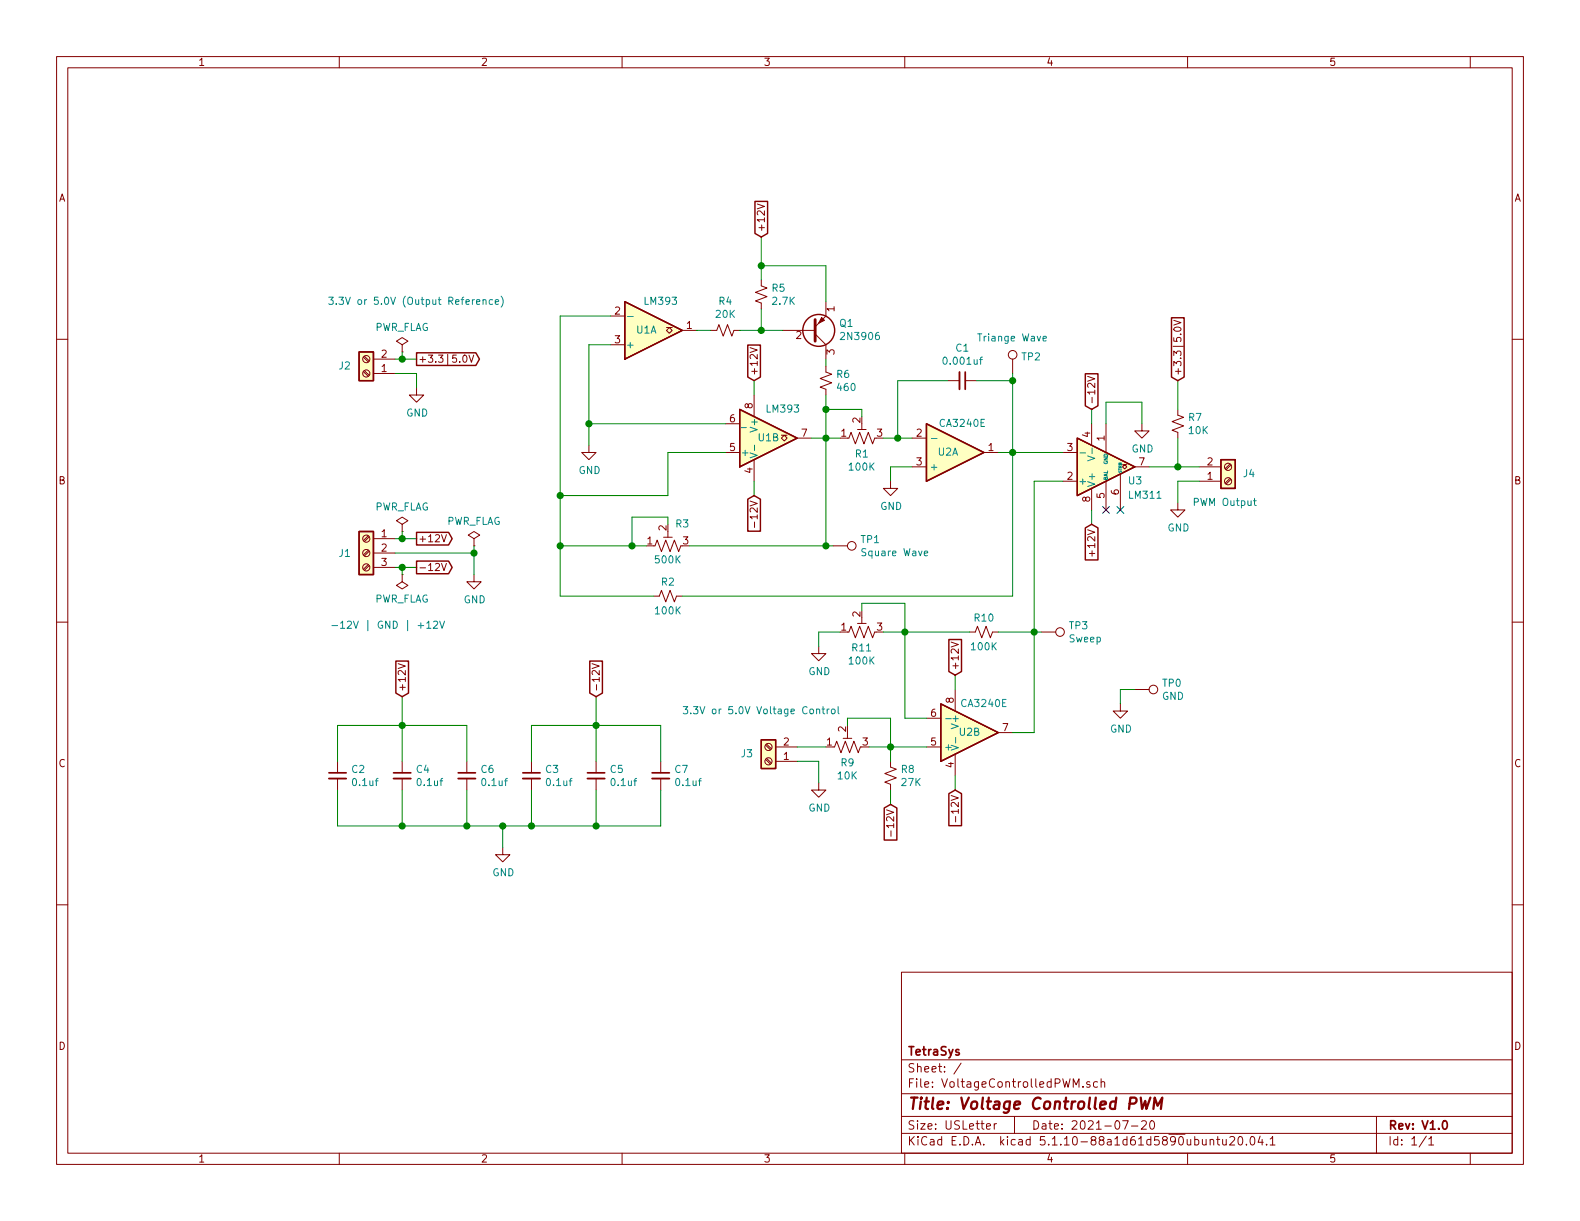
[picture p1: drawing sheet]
<svg xmlns="http://www.w3.org/2000/svg" width="279mm" height="216mm" viewBox="0 0 279 216" stroke-linecap="round" stroke-linejoin="round" font-family="sans-serif">
<g fill="none" stroke="#840000" stroke-width=".18">
<path d="M10 10h259.4v195.9h-259.4zM12 12h255.4v191.9h-255.4zM60 10v2M110 10v2M160 10v2M210 10v2M260 10v2M133.9 36.1l1.3 .4-1.3 .4M10 60h2M107.9 55.9h2.6M117.9 57.9h.5l-.5 .5 .5 .5 .5-.5-.5-.5h.5M120.6 58.4h2.6"/>
<path d="M125.7 58.4h1l.4-1 .8 2 .8-2 .7 2 .4-1h1M134.6 49.5v1l1 .4-2 .8 2 .8-2 .7 1 .4v1M138.4 58.4h5.7M144.1 59.1l1.9 1.9v2.5M146 53.3v2.6l-1.9 1.9M207.6 56.6l1.2 .4-1.2 .5M207.7 58a.68 .68 0 0 1 1.1 .3 .72 .72 0 0 1-1.2-.2zM267.4 60h2M64.3 63.2l.8 .8M64.3 65.7l.8 .8M64.4 63l.9 .8M64.4 65.5l.9 .9"/>
<path d="M66 66h3.8M66 63.5h3.8M71.1 61l1-.7-1-.6-1 .6 1 .7v1.2M71.1 62.2h.1M73.7 68.6v1.3h1.2l-1.2 1.2-1.3-1.2h1.3M82 62.9l.1-.1a.67 .67 0 0 1 .5 .6 .67 .67 0 0 1-.5 .7l-.2-.3-.1-.2zM82.9 62.8l.5 1.3 .4-1.3M104.1 78.7v1.3h1.3l-1.3 1.3-1.2-1.3h1.2M107.9 61h2.6M128.3 74.9h2.5M132.6 61.5l1.3 .4-1.3 .4M133.3 69.9v3.8"/>
<path d="M138.2 77h.5l-.5 .5 .5 .5 .5-.5-.5-.5h.5M141 77.5h2.5M146 64.8v1l1.1 .4-2.1 .7 2.1 .8-2.1 .8 1 .3v1.1M149.9 77.5h.2l.4-1 .8 2 .7-2 .8 2 .7-2 .8 2 .4-1M151.6 75.9h1.6M152.4 74.9v1M161.3 77.5h2.5M167.6 67.3h2.1M170.7 67.3h2M179.1 63.5v2.5M192.3 66.5l1.3 .5-1.3 .4M193 74.9v3.8"/>
<path d="M195.6 74.9v5.1M201.9 74.9v1.3h1.3l-1.3 1.3-1.2-1.3h1.2M208.3 72.4v1l1 .4-2 .7 2 .8-2 .8 1 .4v1M65.1 99.8l-.8 .9M65.1 97.3l-.8 .8M65.1 94.7l-.8 .9M65.3 100l-.9 .8M65.3 97.5l-.9 .8M65.3 94.9l-.9 .9M66 95.3h3.8M66 97.8h3.8M71.1 92.7l1-.6-1-.7-1 .7 1 .6v1.3"/>
<path d="M71.1 94h.1M78.1 99.6l.4 1.3 .4-1.3M78.1 94.5l.4 1.3 .4-1.3M83.8 95.3l1-.7-1-.6-1 .6 1 .7v1.2M83.8 96.5h.1M115.6 96.5h.2l.4-1 .8 2 .7-2 .8 2 .8-2 .7 2 .4-1M117.3 95h1.6M118.1 94v1M128.3 80h2.5M133.3 81.3v3.8M133.4 92.3v1M147.3 96.5h2.6"/>
<path d="M157.5 85.1v1.3h1.2l-1.2 1.2-1.3-1.2h1.3M161.3 82.6h2.5M174 80h2.5M188 85.1h2.5M188 80h2.5M193 86.4v3.8M193.1 97.4v.9M195.6 85.1v5.1M198.1 83.8v6.4M198.5 82.2h.4l-.4 .4 .4 .3 .4-.3-.4-.4h.4M200.7 82.6h2.5M208.3 88.9v1.3h1.2l-1.2 1.2-1.3-1.2h1.3"/>
<path d="M212.1 85.1h3.8M212.1 82.6h3.8M217.5 82l-.9 .9M217.5 84.6l-.9 .8M217.7 82.2l-.9 .9M217.7 84.8l-.9 .8M10 110h2M66 100.3h3.8M70.4 117.3l1.3 .5-1.3 .4M71.1 101.6v1.3l1 .6-1 .6-1-.6 1-.6M71.1 101.6h.1M83.8 101.6v1.3h1.3l-1.3 1.2-1.3-1.2h1.3"/>
<path d="M104.7 117.3l1.3 .5-1.3 .4M115.6 105.4h1l.4-1 .7 2 .8-2 .8 2 .3-1h1M144.8 114.3v1.3h1.2l-1.2 1.2-1.3-1.2h1.3M149.9 111.8h.2l.4-1.1 .8 2.1 .7-2.1 .8 2.1 .7-2.1 .8 2.1 .4-1M151.6 110.2h1.6M152.4 109.2v1M168.2 113.5l1.3 .5-1.3 .4M171.4 111.8h1.1l.3-1.1 .8 2.1 .8-2.1 .7 2.1 .4-1h1M184.1 111.8h2.6M267.4 110h2M59.7 134.6v2.1M59.7 137.7v2"/>
<path d="M71.1 134.6v2.1M71.1 137.7v2M82.5 134.6v2.1M82.5 137.7v2M94 134.6v2.1M94 137.7v2M105.4 134.6v2.1M105.4 137.7v2M116.8 134.6v2.1M116.8 137.7v2M135.4 131.7l.8 .9M135.4 134.3l.8 .8"/>
<path d="M135.6 131.6l.8 .8M135.6 134.1l.8 .9M137.2 132.1h3.8M137.2 134.6h3.8M144.8 138.4v1.3h1.2l-1.2 1.3-1.3-1.3h1.3M147.3 132.1h.3l.4-1 .7 2 .8-2 .7 2 .8-2 .8 2 .3-1M149.1 130.6h1.5M149.9 129.5v1.1M157.5 134.6v1l1 .4-2 .8 2 .7-2 .8 1 .4v1M163.8 132.1h2.6M163.8 127h2.6M168.9 121.9v3.8"/>
<path d="M168.9 133.4v3.8M176.5 129.5h2.6M198.1 124.5v1.2h1.3l-1.3 1.3-1.3-1.3h1.3M200.7 121.9h2.5M10 160h2M88.9 149.9v1.2h1.3l-1.3 1.3-1.3-1.3h1.3M157.6 146.9v1M169 144.4v.9M267.4 160h2M159.4 171.9h108v32h-108zM159.4 197.4h108M159.4 193.4h108"/>
<path d="M159.4 187.4h108M170 188l-1.3 1.9M174.4 199.2l.8-.2-.1-.2-.4-.1-.3 .2 .1 .7h.6M175.8 198.7v1M176.2 198.7l-.3 .1-.1 .2M179.4 197.4v3M191.5 192.1v.2M192.7 191.3h-.3l-.2 .2v.2l.5 .1v.4h-.5M194.1 191.3h-.5l-.2 .2 .1 .7h.6M194.7 191.4l.2-.1h.4l.1 1M194.7 190.8v1.5M198.5 198.2h1l-.6 1.5"/>
<path d="M200.1 199.1h1.1M201.9 198.3l.2-.1h.3l.3 .1v.3v.2l-.9 .9h.9M203.5 198.2h.2a.8 .8 0 0 1 .5 .7 .8 .8 0 0 1-.5 .8 1 1 0 0 1-.2-1.5zM243.4 197.4v6.5M60 203.9v2M110 203.9v2M159.4 200.4h108M160 203.9v2M210 203.9v2M214 201.6l.2-.1h.4v1M214 201.5v1M215.1 201.5h.6"/>
<path d="M215.3 201v1.3l.4 .2M216.2 201.5l.1 .9 .3 .1 .2-.2M216.8 201.5v1M217.5 201.1l.2-.1h.4l.2 .4-.9 1.1h.9M219 201.1l.4-.1a.94 .94 0 0 1 0 1.5l-.4-.3-.1-.7zM220.4 202.3v.2M221.2 201.1l.3-.1a.94 .94 0 0 1 0 1.5 .82 .82 0 0 1-.3-1.4zM222.8 200.9l-.3 1.1h.9M223.2 201.5v1M224 202.3v.2M224.6 201.4l.4-.4v1.5M224.6 202.5h.9"/>
<path d="M252.2 200.9l-1.2 1.9M252.7 201.4l.4-.4v1.5M252.7 202.5h.8M260 203.9v2"/>
<circle cx="64.8" cy="63.5" r=".63"/>
<circle cx="64.8" cy="66" r=".63"/>
<circle cx="179.1" cy="62.7" r=".76"/>
<circle cx="64.8" cy="97.8" r=".63"/>
<circle cx="64.8" cy="95.2" r=".63"/>
<circle cx="150.6" cy="96.5" r=".76"/>
<circle cx="217.2" cy="82.5" r=".63"/>
<circle cx="217.2" cy="85.1" r=".63"/>
<circle cx="64.8" cy="100.3" r=".63"/>
<circle cx="187.5" cy="111.8" r=".76"/>
<circle cx="135.9" cy="132.1" r=".63"/>
<circle cx="135.9" cy="134.6" r=".63"/>
<circle cx="204" cy="121.9" r=".76"/>
</g>
<path d="M170.7 65.8v3M58.2 136.7h3M69.6 136.7h3M81 136.7h3.1M92.5 136.7h3M103.9 136.7h3M115.3 136.7h3.1M255.3 198.2h.1a.8 .8 0 0 1 .5 .7 .8 .8 0 0 1-.5 .8 1 1 0 0 1-.1-1.5z" fill="none" stroke="#840000" stroke-width=".3"/>
<path d="M201.7 194.1l.3 2 .5-1.4 .2 1.4 .7-2M204 196.1l.2-2 .5 1.4 .8-1.4-.2 2" fill="none" stroke="#840000" stroke-width=".41"/>
<g fill="#ffffc2" stroke="#ffffc2" stroke-width=".18">
<path d="M63.5 62.2h2.5v5.1h-2.5z"/>
<path d="M215.9 81.3h2.5v5.1h-2.5z"/>
<path d="M130.8 72.4l10.2 5.1-10.2 5.1z"/>
<path d="M63.5 94h2.5v7.6h-2.5z"/>
<path d="M134.6 130.8h2.6v5.1h-2.6z"/>
<path d="M163.8 74.9l10.2 5.1-10.2 5.1z"/>
<path d="M190.5 77.5l10.2 5.1-10.2 5z"/>
<path d="M166.4 124.5l10.1 5-10.1 5.1z"/>
<path d="M110.5 53.3l10.1 5.1-10.1 5.1z"/>
</g>
<g fill="none" stroke="#840000" stroke-width=".25">
<path d="M133.5 35.6h2.2v5.7l-1.1 .6-1.1-.6zM110.5 53.3l10.1 5.1-10.1 5.1zM207.2 56.2h2.2v10.5l-1.1 .6-1.1-.6zM63.5 62.2h2.5v5.1h-2.5zM73.7 62.4h10.5l.6 1.1-.6 1.1h-10.5zM130.8 72.4l10.2 5.1-10.2 5.1zM132.2 61h2.3v5.7l-1.2 .6-1.1-.6zM163.8 74.9l10.2 5.1-10.2 5.1zM190.5 77.5l10.2 5.1-10.2 5zM191.9 66.1h2.3v5.7l-1.2 .6-1.1-.6zM63.5 94h2.5v7.6h-2.5zM73.7 99.2h5.6l.7 1.1-.7 1.1h-5.6z"/>
<path d="M73.7 94.1h5.6l.7 1.2-.7 1.1h-5.6zM132.2 88.3l1.1-.7 1.2 .7v5.6h-2.3zM191.9 93.3l1.1-.6 1.2 .6v5.7h-2.3zM215.9 81.3h2.5v5.1h-2.5zM70 116.9h2.2v5.7l-1.1 .6-1.1-.6zM104.3 116.9h2.2v5.7l-1.1 .6-1.1-.6zM167.8 113.1h2.2v5.6l-1.1 .7-1.1-.7zM134.6 130.8h2.6v5.1h-2.6zM166.4 124.5l10.1 5-10.1 5.1zM156.4 142.9l1.1-.7 1.1 .7v5.6h-2.2zM167.8 140.3l1.1-.6 1.1 .6v5.7h-2.2z"/>
<circle cx="144.8" cy="58.4" r="2.82"/>
</g>
<g fill="none" stroke="#008484" stroke-width=".18">
<path d="M58.1 52.6h.8l-.4 .4 .4 .2v.5l-.2 .1-.6-.1M59.5 53.7v.1M87.1 53h-.4l-.2 .2 .1 .6h.5M87.6 53.4l.6-.1-.1-.3h-.3l-.2 .2 .1 .6h.4M88.6 52.4a1.47 1.47 0 0 1 0 1.9M111 56h1M184.5 59.9l.5-.1v-.3h-.4l-.1 .1v.6h.5M133.4 78.7v1M164.7 77.5h1M173.2 63.6h.5M173.7 63.1l-.3 .2v1.1M193.1 79.2v1"/>
<path d="M132.6 80.1l1.3 .4-1.3 .4M163.4 97.8l.7-.1-.1-.2-.3-.1-.3 .2 .1 .6h.5M191 80.1h1M192.3 80.6l1.3 .5-1.3 .4M221.7 88.5h.4M221.8 88.1v1.1l.3 .2M58.7 110.6h1M60.2 110.2l.4-.4v1.3M60.2 111.1h.8M76.7 110l.5-.2 .2 .4-.1 .2-.7 .7h.8M77.7 109.8l.5 1.3 .4-1.3M120.8 124.9h.8l-.4 .5 .3 .2 .1 .4-.2 .2-.6-.1"/>
<path d="M122.1 126.1v.1M145.4 125.4h.4M145.5 124.9v1.1l.3 .2M146.3 125.4v.8M146.6 125.4l-.3 .2M147.1 125.4h.3l.3 .2-.2 .6h-.3l-.1-.1zM148.2 124.9v1.1l.2 .2M167.2 127.1h1M168.2 131.8l1.3 .4-1.3 .4M169 130.4v1"/>
</g>
<path d="M144.1 56.5v3.8" fill="none" stroke="#840000" stroke-width=".51"/>
<path d="M145.3 56.1l.5 .5-1 .6z" fill="#840000" stroke="#840000" stroke-width=".18"/>
<path d="M169.7 65.8v3M58.2 137.7h3M69.6 137.7h3M81 137.7h3.1M92.5 137.7h3M103.9 137.7h3M115.3 137.7h3.1" fill="none" stroke="#840000" stroke-width=".33"/>
<g fill="none" stroke="#008400" stroke-width=".18">
<path d="M107.9 55.9h-8.8v49.5h16.5M123.2 58.4h2.5M130.8 58.4h7.6M134.6 47h11.4v6.3M134.6 41.9v7.6M134.6 54.6v3.8M69.8 63.5h3.9M69.8 66h3.9v2.6M71.1 62.2v1.3M104.1 74.9h24.2M107.9 61h-3.8v17.7M133.3 67.3v2.6"/>
<path d="M143.5 77.5h5.1M146 63.5v1.3M146 69.9v26.6M146 72.4h6.4v1.3M156.2 77.5h5.1M167.6 67.3h-8.9v10.2M172.7 67.3h6.4M179.1 66v39.4h-58.5M193 72.4v2.5M195.6 74.9v-3.8h6.3v3.8M208.3 67.3v5.1M208.3 77.5v5.1"/>
<path d="M69.8 95.3h3.9M69.8 97.8h14M71.1 94v1.3M83.8 96.5v5.1M99.1 96.5h15.2M118.1 92.7v-1.3h-6.3v5.1M121.9 96.5h25.4M128.3 80h-10.2v7.6h-19M133.3 85.1v2.5M161.3 82.6h-3.8v2.5M176.5 80h11.5M188 85.1h-5.1v44.4h-3.8"/>
<path d="M193 90.2v2.5M203.2 82.6h8.9M212.1 85.1h-3.8v3.8M69.8 100.3h3.9M71.1 100.3v1.3M148.6 111.8h-3.8v2.5M152.4 108v-1.3h7.6v20.3h3.8M156.2 111.8h15.2M168.9 119.4v2.5M176.5 111.8h7.6M59.7 139.7v6.4h57.1v-6.4M59.7 134.6v-6.3h22.8v6.3"/>
<path d="M71.1 123.2v11.4M71.1 139.7v6.4M82.5 139.7v6.4M94 134.6v-6.3h22.8v6.3M94 139.7v6.4M105.4 123.2v11.4M105.4 139.7v6.4M141 132.1h5M141 134.6h3.8v3.8M149.9 128.3v-1.3h7.6v7.6M153.7 132.1h10.1M157.5 139.7v2.5"/>
<path d="M168.9 137.2v2.5M200.7 121.9h-2.6v2.6M88.9 146.1v3.8"/>
</g>
<g fill="#008400" stroke="#008400" stroke-width=".25">
<circle cx="160" cy="111.8" r=".51"/>
<circle cx="71.1" cy="63.5" r=".51"/>
<circle cx="134.6" cy="47" r=".51"/>
<circle cx="71.1" cy="95.3" r=".51"/>
<circle cx="105.4" cy="146.1" r=".51"/>
<circle cx="146.1" cy="96.5" r=".51"/>
<circle cx="71.1" cy="100.3" r=".51"/>
<circle cx="179.1" cy="67.3" r=".51"/>
<circle cx="99.1" cy="96.5" r=".51"/>
<circle cx="158.8" cy="77.5" r=".51"/>
<circle cx="105.4" cy="128.3" r=".51"/>
<circle cx="94" cy="146.1" r=".51"/>
<circle cx="157.5" cy="132.1" r=".51"/>
<circle cx="99.1" cy="87.6" r=".51"/>
<circle cx="71.1" cy="146.1" r=".51"/>
<circle cx="83.8" cy="97.8" r=".51"/>
<circle cx="208.3" cy="82.6" r=".51"/>
<circle cx="82.6" cy="146.1" r=".51"/>
<circle cx="134.6" cy="58.4" r=".51"/>
<circle cx="104.1" cy="74.9" r=".51"/>
<circle cx="111.8" cy="96.5" r=".51"/>
<circle cx="182.9" cy="111.8" r=".51"/>
<circle cx="88.9" cy="146.1" r=".51"/>
<circle cx="146.1" cy="77.5" r=".51"/>
<circle cx="179.1" cy="80" r=".51"/>
<circle cx="71.1" cy="128.3" r=".51"/>
<circle cx="146.1" cy="72.4" r=".51"/>
</g>
<path d="M195 89.6l1.2 1.2M196.2 89.6l-1.2 1.2M197.5 89.6l1.2 1.2M198.7 89.6l-1.2 1.2" fill="none" stroke="#000084" stroke-width=".18"/>
<text font-size="2.8" fill="#840000" x="160.4" y="196.2">Title: Voltage Controlled PWM</text>
<g font-size="2.1" fill="#840000">
<text x="160.4" y="189.6">Sheet: /</text>
<text x="160.4" y="186.6">TetraSys</text>
<text x="160.4" y="192.3">File: VoltageControlledPWM.sch</text>
<text x="160.4" y="202.5">KiCad E.D.A. kicad 5.1.10-88a1d61d5890ubuntu20.04.1</text>
<text x="160.4" y="199.7">Size: USLetter</text>
<text x="182.4" y="199.7">Date: 2021-07-20</text>
<text x="245.4" y="199.7">Rev: V1.0</text>
<text x="245.4" y="202.5">Id: 1/1</text>
</g>
<g font-size="1.8" fill="#840000">
<text x="35" y="11.6">1</text>
<text x="85" y="11.6">2</text>
<text x="135" y="11.6">3</text>
<text x="185" y="11.6">4</text>
<text x="235" y="11.6">5</text>
<text x="10.4" y="35.6">A</text>
<text x="267.8" y="35.6">A</text>
<text x="135.3" y="41.1" transform="rotate(-90 135.3 41.1)">+12V</text>
<text x="108.7" y="55.6">2</text>
<text x="121.4" y="58.2">1</text>
<text x="140.8" y="59.9">2</text>
<text x="147.6" y="55.1" transform="rotate(-90 147.6 55.1)">1</text>
<text x="67.5" y="65.8">1</text>
<text x="67.5" y="63.2">2</text>
<text x="73.9" y="64.1">+3.3|5.0V</text>
<text x="108.7" y="60.7">3</text>
<text x="147.6" y="62.7" transform="rotate(-90 147.6 62.7)">3</text>
<text x="134" y="66.5" transform="rotate(-90 134 66.5)">+12V</text>
<text x="193.7" y="71.6" transform="rotate(-90 193.7 71.6)">-12V</text>
<text x="208.9" y="66.5" transform="rotate(-90 208.9 66.5)">+3.3|5.0V</text>
<text x="129.1" y="74.7">6</text>
<text x="133.1" y="72.2" transform="rotate(-90 133.1 72.2)">8</text>
<text x="141.8" y="77.2">7</text>
<text x="148.7" y="77.2">1</text>
<text x="152.1" y="74.8" transform="rotate(-90 152.1 74.8)">2</text>
<text x="155.1" y="77.2">3</text>
<text x="162.1" y="77.2">2</text>
<text x="192.8" y="77.3" transform="rotate(-90 192.8 77.3)">4</text>
<text x="195.3" y="78" transform="rotate(-90 195.3 78)">1</text>
<text x="129.1" y="79.8">5</text>
<text x="133.1" y="83.7" transform="rotate(-90 133.1 83.7)">4</text>
<text x="162.1" y="82.3">3</text>
<text x="174.8" y="79.8">1</text>
<text x="188.7" y="79.8">3</text>
<text x="201.4" y="82.3">7</text>
<text x="213.5" y="82.3">2</text>
<text x="10.4" y="85.6">B</text>
<text x="188.7" y="84.8">2</text>
<text x="192.8" y="88.7" transform="rotate(-90 192.8 88.7)">8</text>
<text x="195.3" y="88.1" transform="rotate(-90 195.3 88.1)">5</text>
<text x="197.9" y="87.5" transform="rotate(-90 197.9 87.5)">6</text>
<text x="213.5" y="84.8">1</text>
<text x="267.8" y="85.6">B</text>
<text x="67.5" y="95">1</text>
<text x="73.9" y="95.9">+12V</text>
<text x="117.9" y="93.8" transform="rotate(-90 117.9 93.8)">2</text>
<text x="134" y="92.2" transform="rotate(-90 134 92.2)">-12V</text>
<text x="67.5" y="97.5">2</text>
<text x="67.5" y="100.1">3</text>
<text x="73.9" y="101">-12V</text>
<text x="114.5" y="96.3">1</text>
<text x="120.8" y="96.3">3</text>
<text x="193.7" y="97.7" transform="rotate(-90 193.7 97.7)">+12V</text>
<text x="148.7" y="111.5">1</text>
<text x="152.1" y="109.1" transform="rotate(-90 152.1 109.1)">2</text>
<text x="155.1" y="111.5">3</text>
<text x="169.5" y="118.6" transform="rotate(-90 169.5 118.6)">+12V</text>
<text x="71.8" y="122.4" transform="rotate(-90 71.8 122.4)">+12V</text>
<text x="106" y="122.4" transform="rotate(-90 106 122.4)">-12V</text>
<text x="168.7" y="124.3" transform="rotate(-90 168.7 124.3)">8</text>
<text x="138.6" y="131.8">2</text>
<text x="146.2" y="131.8">1</text>
<text x="149.6" y="129.4" transform="rotate(-90 149.6 129.4)">2</text>
<text x="152.6" y="131.8">3</text>
<text x="164.6" y="131.8">5</text>
<text x="164.6" y="126.7">6</text>
<text x="177.3" y="129.3">7</text>
<text x="10.4" y="135.6">C</text>
<text x="138.6" y="134.4">1</text>
<text x="168.7" y="135.7" transform="rotate(-90 168.7 135.7)">4</text>
<text x="267.8" y="135.6">C</text>
<text x="158.1" y="146.8" transform="rotate(-90 158.1 146.8)">-12V</text>
<text x="169.5" y="144.2" transform="rotate(-90 169.5 144.2)">-12V</text>
<text x="10.4" y="185.6">D</text>
<text x="267.8" y="185.6">D</text>
<text x="35" y="205.5">1</text>
<text x="85" y="205.5">2</text>
<text x="135" y="205.5">3</text>
<text x="185" y="205.5">4</text>
<text x="235" y="205.5">5</text>
</g>
<g font-size="1.8" fill="#008484">
<text x="60.4" y="53.9">3.3V or 5.0V (Output Reference)</text>
<text x="114.1" y="53.9">LM393</text>
<text x="127.2" y="53.9">R4</text>
<text x="136.6" y="51.6">R5</text>
<text x="136.7" y="53.9">2.7K</text>
<text x="66.2" y="58.5">PWR_FLAG</text>
<text x="112.5" y="59">U1A</text>
<text x="126.6" y="56.2">20K</text>
<text x="148.5" y="57.8">Q1</text>
<text x="60" y="65.3">J2</text>
<text x="110.6" y="61.6">+</text>
<text x="149" y="60.1">2N3906</text>
<text x="167.1" y="64.5">0.001uf</text>
<text x="169.1" y="62.2">C1</text>
<text x="173.3" y="60.4">Triange Wave</text>
<text x="180.7" y="63.7">TP2</text>
<text x="148" y="66.8">R6</text>
<text x="148.2" y="69.1">460</text>
<text x="71.8" y="73.7">GND</text>
<text x="130.9" y="75.6">_</text>
<text x="134" y="76" transform="rotate(-90 134 76)">V+</text>
<text x="135.7" y="72.9">LM393</text>
<text x="166.3" y="75.5">CA3240E</text>
<text x="210.2" y="74.4">R7</text>
<text x="210.3" y="76.8">10K</text>
<text x="102.3" y="83.8">GND</text>
<text x="130.9" y="80.6">+</text>
<text x="134.1" y="78">U1B</text>
<text x="150.3" y="83.2">100K</text>
<text x="151.3" y="80.9">R1</text>
<text x="164.3" y="83.2">+</text>
<text x="165.9" y="80.6">U2A</text>
<text x="200.1" y="80">GND</text>
<text x="190.6" y="85.7">+</text>
<text x="193.7" y="86.2" transform="rotate(-90 193.7 86.2)">V+</text>
<text x="199.6" y="85.6">U3</text>
<text x="199.8" y="88.2">LM311</text>
<text x="211.3" y="89.5">PWM Output</text>
<text x="219.9" y="84.4">J4</text>
<text x="66.2" y="90.3">PWR_FLAG</text>
<text x="78.9" y="92.8">PWR_FLAG</text>
<text x="119.5" y="93.3">R3</text>
<text x="155.7" y="90.2">GND</text>
<text x="206.5" y="94">GND</text>
<text x="60" y="98.5">J1</text>
<text x="116" y="99.6">500K</text>
<text x="152.3" y="96">TP1</text>
<text x="152.7" y="98.3">Square Wave</text>
<text x="66.1" y="106.6">PWR_FLAG</text>
<text x="82" y="106.7">GND</text>
<text x="117" y="103.6">R2</text>
<text x="61.2" y="111.2">-12V | GND | +12V</text>
<text x="116" y="108.6">100K</text>
<text x="172.4" y="109.9">R10</text>
<text x="189.1" y="111.3">TP3</text>
<text x="189.1" y="113.6">Sweep</text>
<text x="143" y="119.4">GND</text>
<text x="150.3" y="117.5">100K</text>
<text x="150.7" y="115.2">R11</text>
<text x="171.9" y="115">100K</text>
<text x="170.2" y="125">CA3240E</text>
<text x="205.5" y="123.7">GND</text>
<text x="205.6" y="121.4">TP0</text>
<text x="122.8" y="126.3">3.3V or 5.0V Voltage Control</text>
<text x="169.5" y="128.4" transform="rotate(-90 169.5 128.4)">V+</text>
<text x="169.7" y="130.1">U2B</text>
<text x="196.3" y="129.5">GND</text>
<text x="62.2" y="136.7">C2</text>
<text x="73.7" y="136.7">C4</text>
<text x="85.1" y="136.7">C6</text>
<text x="96.5" y="136.7">C3</text>
<text x="107.9" y="136.7">C5</text>
<text x="119.4" y="136.7">C7</text>
<text x="131.1" y="133.9">J3</text>
<text x="148.2" y="137.8">10K</text>
<text x="148.7" y="135.5">R9</text>
<text x="159.4" y="136.7">R8</text>
<text x="166.9" y="132.7">+</text>
<text x="62.5" y="139">0.1uf</text>
<text x="73.9" y="139">0.1uf</text>
<text x="85.3" y="139">0.1uf</text>
<text x="96.8" y="139">0.1uf</text>
<text x="108.2" y="139">0.1uf</text>
<text x="119.6" y="139">0.1uf</text>
<text x="143" y="143.5">GND</text>
<text x="159.5" y="139">27K</text>
<text x="87.1" y="154.9">GND</text>
</g>
<g font-size=".9" fill="#008484">
<text x="195.9" y="82.1" transform="rotate(-90 195.9 82.1)">GND</text>
<text x="195.9" y="85" transform="rotate(-90 195.9 85)">BAL</text>
</g>
<text font-size=".7" fill="#008484" x="198.4" y="83.7" transform="rotate(-90 198.4 83.7)">STRB</text>
</svg>
